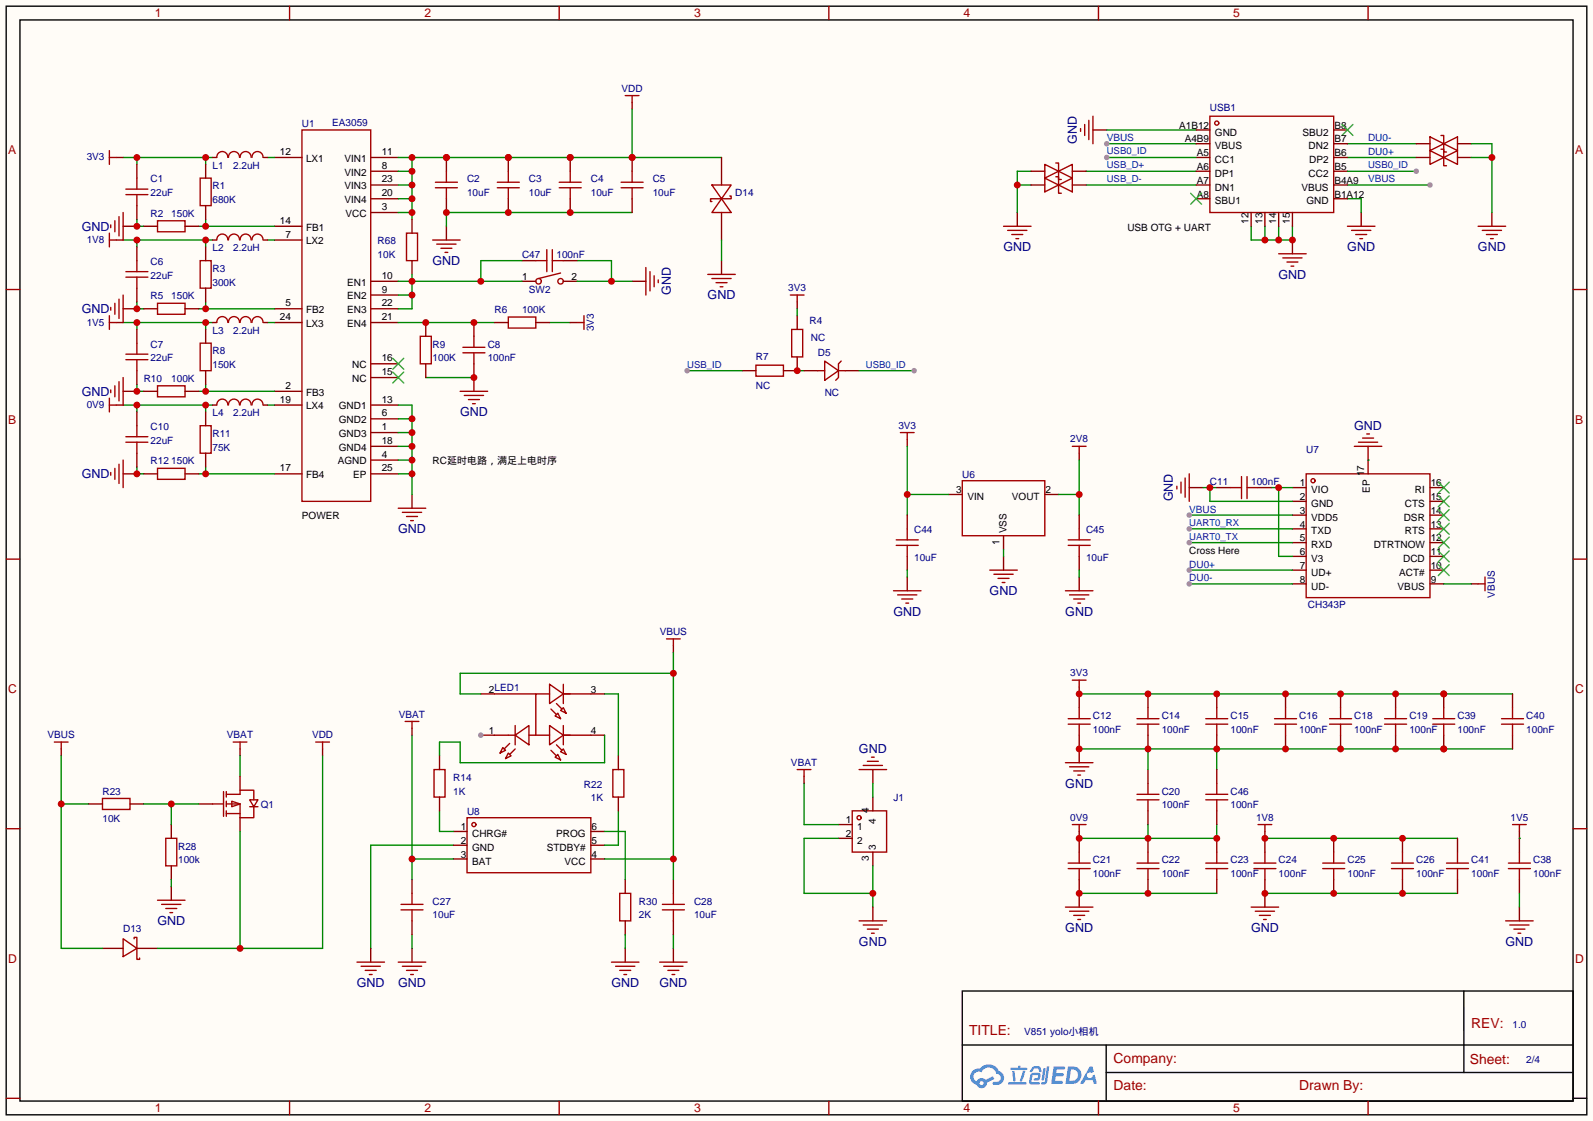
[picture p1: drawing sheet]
<svg xmlns="http://www.w3.org/2000/svg" width="294mm" height="207mm" viewBox="0 0 294 207" stroke-linecap="round" stroke-linejoin="round" font-family="sans-serif">
<path d="M0 0h294.1v207h-294.1z" fill="#fffcf7"/>
<g fill="none" stroke="#870000" stroke-width=".25">
<path d="M116.7 18.9v1.3M50.7 29.1h5.1M68.5 39.2h5M68.5 36.7h5M68.5 34.2h5M68.5 31.6h5M68.5 29.1h5M50.7 59.6h5.1M50.7 57h5.1M50.7 44.3h5.1M50.7 41.8h5.1M68.5 59.6h5"/>
<path d="M68.5 57h5M68.5 54.5h5M68.5 51.9h5M82.4 41.8v2.5M50.7 74.8h5.1M50.7 72.3h5.1M68.5 79.9h5M68.5 77.3h5M68.5 74.8h5M68.5 69.7h5M68.5 67.2h5M50.7 87.5h5.1"/>
<path d="M68.5 87.5h5M68.5 85h5M68.5 82.4h5M76.1 91.3v2.6"/>
</g>
<path d="M72.5 68.7l2 2M72.5 66.2l2 2M74.5 68.7l-2 2M74.5 66.2l-2 2" fill="none" stroke="#3c3" stroke-width=".25"/>
<path d="M115.4 17.7h2.6M116.7 17.7v1.2M55.8 24h12.7v68.6h-12.7zM79.9 44.3h5.1M80.6 45.1h3.6M81.4 45.8h2M82.2 46.6h.5M73.5 93.9h5.1M74.3 94.6h3.6M75.1 95.4h2M75.8 96.1h.5" fill="none" stroke="#a10000" stroke-width=".25"/>
<path d="M73.5 74.8h2.6v16.5M73.5 77.3h2.6M73.5 79.9h2.6M73.5 82.4h2.6M73.5 85h2.6M73.5 87.5h2.6" fill="none" stroke="#008700" stroke-width=".25"/>
<g fill="#c00">
<circle cx="76.1" cy="77.3" r=".63"/>
<circle cx="76.1" cy="79.9" r=".63"/>
<circle cx="76.1" cy="82.4" r=".63"/>
<circle cx="76.1" cy="85" r=".63"/>
<circle cx="76.1" cy="87.5" r=".63"/>
</g>
<path d="M116.7 39.2h-34.3v2.6M248.8 36.7h2.5v2.5M248.8 34.2h15.2" fill="none" stroke="#008700" stroke-width=".25"/>
<path d="M201.8 24h2.5M251.3 39.2v2.6M238.6 44.3v2.6" fill="none" stroke="#870000" stroke-width=".25"/>
<path d="M199.5 23.7v.6M200.3 23v2M201 22.2v3.6M201.8 21.5v5M236.1 46.9h5.1M236.9 47.6h3.5M237.6 48.4h2M238.4 49.1h.5M248.8 41.8h5.1M249.6 42.5h3.5M250.3 43.3h2M251.1 44.1h.5" fill="none" stroke="#a10000" stroke-width=".25"/>
<circle cx="264" cy="34.2" r=".51" fill="#999"/>
<path d="M200.5 34.2h20.4M200.5 31.6h20.4M204.3 26.5h16.6M204.3 24h16.6M248.8 26.5h12.7M248.8 29.1h12.7" fill="none" stroke="#008700" stroke-width=".25"/>
<circle cx="204.3" cy="26.5" r=".51" fill="#999"/>
<path d="M231 41.8v2.5h7.6v-2.5M233.6 41.8v2.5M236.1 41.8v2.5" fill="none" stroke="#008700" stroke-width=".25"/>
<g fill="#c00">
<circle cx="238.6" cy="44.3" r=".63"/>
<circle cx="236.1" cy="44.3" r=".63"/>
<circle cx="233.6" cy="44.3" r=".63"/>
</g>
<path d="M187.8 39.2v2.6" fill="none" stroke="#870000" stroke-width=".25"/>
<path d="M185.3 41.8h5.1M186.1 42.5h3.5M186.8 43.3h2M187.6 44.1h.5" fill="none" stroke="#a10000" stroke-width=".25"/>
<path d="M187.8 34.2h2.6M190.4 31.6h-2.6v7.6" fill="none" stroke="#008700" stroke-width=".25"/>
<circle cx="187.8" cy="34.2" r=".63" fill="#c00"/>
<g fill="none" stroke="#a10000" stroke-width=".25">
<path d="M223.4 21.5h22.9v17.7h-22.9z"/>
<circle cx="224.7" cy="22.7" r=".38"/>
</g>
<g fill="none" stroke="#870000" stroke-width=".25">
<path d="M220.9 24h2.5M220.9 26.5h2.5M220.9 29.1h2.5M220.9 31.6h2.5M220.9 34.2h2.5M220.9 36.7h2.5M231 39.2v2.6M233.6 39.2v2.6M236.1 39.2v2.6M238.6 39.2v2.6M246.3 24h2.5M246.3 26.5h2.5"/>
<path d="M246.3 29.1h2.5M246.3 31.6h2.5M246.3 34.2h2.5M246.3 36.7h2.5"/>
</g>
<path d="M219.8 35.7l2.1 2M221.9 35.7l-2.1 2M247.8 23l2 2M249.8 23l-2 2" fill="none" stroke="#3c3" stroke-width=".25"/>
<path d="M204.3 29.1h16.6" fill="none" stroke="#008700" stroke-width=".25"/>
<circle cx="204.3" cy="29.1" r=".51" fill="#999"/>
<path d="M248.8 31.6h12.7" fill="none" stroke="#008700" stroke-width=".25"/>
<circle cx="261.5" cy="31.6" r=".51" fill="#999"/>
<path d="M139.6 67.4h5.1v2.1h-5.1zM146.2 60.8h2v5.1h-2z" fill="none" stroke="#a10000" stroke-width=".25"/>
<path d="M147.2 58.3v2.5M137 68.5h2.6M147.2 65.9v2.6h-2.5" fill="none" stroke="#870000" stroke-width=".25"/>
<path d="M147.2 68.5h1.3" fill="none" stroke="#008700" stroke-width=".25"/>
<circle cx="147.2" cy="68.5" r=".63" fill="#c00"/>
<path d="M147.2 55.8v1.2" fill="none" stroke="#870000" stroke-width=".25"/>
<path d="M145.9 54.5h2.6M147.2 54.5v1.3" fill="none" stroke="#a10000" stroke-width=".25"/>
<path d="M147.2 57v1.3M126.9 68.5h10.1" fill="none" stroke="#008700" stroke-width=".25"/>
<circle cx="126.9" cy="68.5" r=".51" fill="#999"/>
<path d="M148.5 68.5h2.5M156.1 68.5h2.5" fill="none" stroke="#870000" stroke-width=".25"/>
<path d="M151 68.5h1.3M152.3 66.7l2.5 1.8-2.5 1.7zM154.8 68.5h1.3M155.3 66.7l-.5 .5v2.5l-.5 .5" fill="none" stroke="#a10000" stroke-width=".25"/>
<path d="M158.6 68.5h10.2" fill="none" stroke="#008700" stroke-width=".25"/>
<circle cx="168.8" cy="68.5" r=".51" fill="#999"/>
<path d="M190.4 34.2h2.5M190.4 31.6h2.5M198 34.2h2.5M198 31.6h2.5M261.5 26.5h2.5M261.5 29.1h2.5M269.1 26.5h2.6M269.1 29.1h2.6M275.5 39.2v2.6" fill="none" stroke="#870000" stroke-width=".25"/>
<g fill="none" stroke="#a10000" stroke-width=".25">
<path d="M192.9 32.9l2.6 1.3-2.6 1.2zM192.9 30.4l2.6 1.2-2.6 1.3zM194.9 32.6h.6v3.1h.5M194.9 30.1h.6v3h.5M195.5 34.2l2.5-1.3v2.5zM195.5 31.6l2.5-1.2v2.5zM264 25.3l2.6 1.2-2.6 1.3zM264 27.8l2.6 1.3-2.6 1.3zM266.1 25h.5v3.1h.5M266.1 27.6h.5v3h.5M266.6 26.5l2.5-1.2v2.5zM266.6 29.1l2.5-1.3v2.6z"/>
<path d="M272.9 41.8h5.1M273.7 42.5h3.5M274.4 43.3h2.1M275.2 44.1h.5"/>
</g>
<path d="M271.7 26.5h3.8v12.7M271.7 29.1h3.8" fill="none" stroke="#008700" stroke-width=".25"/>
<circle cx="275.5" cy="29.1" r=".63" fill="#c00"/>
<g fill="none" stroke="#a10000" stroke-width=".25">
<path d="M217.3 89.8v.5M218.1 89v2.1M218.8 88.3v3.5M219.6 87.5v5.1M241.2 87.5h22.8v22.9h-22.8zM250.1 82.4h5M250.8 81.7h3.6M251.6 80.9h2M252.3 80.1h.6"/>
<circle cx="242.4" cy="88.8" r=".38"/>
</g>
<g fill="none" stroke="#870000" stroke-width=".25">
<path d="M219.6 90h2.5M238.6 90h2.6M238.6 92.6h2.6M238.6 95.1h2.6M238.6 97.7h2.6M252.6 82.4v5.1M264 90h2.6M264 92.6h2.6M264 95.1h2.6M264 97.7h2.6M238.6 100.2h2.6M238.6 102.7h2.6"/>
<path d="M238.6 105.3h2.6M238.6 107.8h2.6M264 100.2h2.6M264 102.7h2.6M264 105.3h2.6M264 107.8h2.6"/>
</g>
<g fill="none" stroke="#3c3" stroke-width=".25">
<path d="M265.6 99.2l2 2M265.6 96.6l2 2.1M265.6 94.1l2 2M265.6 91.6l2 2M265.6 89l2 2.1M267.6 99.2l-2 2M267.6 96.6l-2 2.1M267.6 94.1l-2 2M267.6 91.6l-2 2M267.6 89l-2 2.1M265.6 104.3l2 2M265.6 101.7l2 2.1"/>
<path d="M267.6 104.3l-2 2M267.6 101.7l-2 2.1"/>
</g>
<path d="M252.6 85h.1M219.6 100.2h19" fill="none" stroke="#008700" stroke-width=".25"/>
<circle cx="219.6" cy="100.2" r=".51" fill="#999"/>
<path d="M219.6 95.1h19" fill="none" stroke="#008700" stroke-width=".25"/>
<circle cx="219.6" cy="95.1" r=".51" fill="#999"/>
<path d="M222.1 90h2.6M223.4 90v2.6h15.2" fill="none" stroke="#008700" stroke-width=".25"/>
<circle cx="223.4" cy="90" r=".63" fill="#c00"/>
<path d="M219.6 105.3h19" fill="none" stroke="#008700" stroke-width=".25"/>
<circle cx="219.6" cy="105.3" r=".51" fill="#999"/>
<path d="M219.6 107.8h19" fill="none" stroke="#008700" stroke-width=".25"/>
<circle cx="219.6" cy="107.8" r=".51" fill="#999"/>
<path d="M224.7 90h2.5M232.3 90h2.5M271.7 107.8h1.2" fill="none" stroke="#870000" stroke-width=".25"/>
<path d="M227.2 90h2M229.2 88v4.1M230.3 90h2M230.3 88v4.1M272.9 107.8h1.3M274.2 106.6v2.5" fill="none" stroke="#a10000" stroke-width=".25"/>
<path d="M234.8 90h3.8M236.1 90v12.7h2.5M266.6 107.8h5.1" fill="none" stroke="#008700" stroke-width=".25"/>
<circle cx="236.1" cy="90" r=".63" fill="#c00"/>
<g fill="none" stroke="#870000" stroke-width=".25">
<path d="M199.3 126.9v3.8M199.3 135.8v5M212 128.1v2.6M212 135.8v2.5M224.7 128.1v2.6M224.7 135.8v2.5M237.4 128.1v2.6M237.4 135.8v2.5M247.5 128.1v2.6M247.5 135.8v2.5M257.7 128.1v2.6M257.7 135.8v2.5"/>
<path d="M199.3 153.5v3.9M212 154.8v2.6M224.7 154.8v2.6M199.3 162.4v5.1M212 162.4v2.6M224.7 162.4v2.6"/>
</g>
<g fill="none" stroke="#a10000" stroke-width=".25">
<path d="M197.2 133.7h4.1M197.2 132.7h4.1M198 125.6h2.5M199.3 125.6v1.3M199.3 130.7v2M199.3 133.7v2.1M209.9 133.7h4.1M209.9 132.7h4.1M212 130.7v2M212 133.7v2.1M222.6 133.7h4.1M222.6 132.7h4.1"/>
<path d="M224.7 130.7v2M224.7 133.7v2.1M235.3 133.7h4.1M235.3 132.7h4.1M237.4 130.7v2M237.4 133.7v2.1M245.5 133.7h4.1M245.5 132.7h4.1M247.5 130.7v2M247.5 133.7v2.1M255.7 133.7h4M255.7 132.7h4"/>
<path d="M257.7 130.7v2M257.7 133.7v2.1M196.7 140.8h5.1M197.2 159.4h4.1M197.5 141.6h3.5M198 152.3h2.5M198.2 142.4h2.1M199 143.1h.5M199.3 152.3v1.2M199.3 157.4v2M209.9 159.4h4.1M212 157.4v2"/>
<path d="M222.6 159.4h4.1M224.7 157.4v2M196.7 167.5h5.1M197.2 160.4h4.1M197.5 168.3h3.5M198.2 169h2.1M199 169.8h.5M199.3 160.4v2M209.9 160.4h4.1M212 160.4v2M222.6 160.4h4.1M224.7 160.4v2"/>
</g>
<path d="M199.3 165h25.4" fill="none" stroke="#008700" stroke-width=".25"/>
<g fill="#c00">
<circle cx="212" cy="165" r=".63"/>
<circle cx="199.3" cy="165" r=".63"/>
</g>
<path d="M233.6 153.5v3.9M246.3 154.8v2.6M259 154.8v2.6M233.6 162.4v5.1M246.3 162.4v2.6M259 162.4v2.6" fill="none" stroke="#870000" stroke-width=".25"/>
<g fill="none" stroke="#a10000" stroke-width=".25">
<path d="M231.5 159.4h4.1M232.3 152.3h2.5M233.6 152.3v1.2M233.6 157.4v2M244.2 159.4h4.1M246.3 157.4v2M256.9 159.4h4.1M259 157.4v2M231 167.5h5.1M231.5 160.4h4.1M231.8 168.3h3.5M232.5 169h2.1"/>
<path d="M233.3 169.8h.5M233.6 160.4v2M244.2 160.4h4.1M246.3 160.4v2M256.9 160.4h4.1M259 160.4v2"/>
</g>
<path d="M233.6 154.8h35.5" fill="none" stroke="#008700" stroke-width=".25"/>
<g fill="#c00">
<circle cx="233.6" cy="154.8" r=".63"/>
<circle cx="246.3" cy="154.8" r=".63"/>
<circle cx="259" cy="154.8" r=".63"/>
</g>
<path d="M233.6 165h35.5" fill="none" stroke="#008700" stroke-width=".25"/>
<g fill="#c00">
<circle cx="233.6" cy="165" r=".63"/>
<circle cx="246.3" cy="165" r=".63"/>
<circle cx="259" cy="165" r=".63"/>
</g>
<path d="M212 142.1v2.6M212 149.7v2.6" fill="none" stroke="#870000" stroke-width=".25"/>
<path d="M209.9 147.7h4.1M209.9 146.7h4.1M212 144.7v2M212 147.7v2" fill="none" stroke="#a10000" stroke-width=".25"/>
<path d="M212 152.3v2.5M224.7 152.3v2.5h-25.4" fill="none" stroke="#008700" stroke-width=".25"/>
<g fill="#c00">
<circle cx="212" cy="154.8" r=".63"/>
<circle cx="199.3" cy="154.8" r=".63"/>
<circle cx="224.7" cy="154.8" r=".63"/>
</g>
<path d="M199.3 128.1h80" fill="none" stroke="#008700" stroke-width=".25"/>
<g fill="#c00">
<circle cx="212" cy="128.1" r=".63"/>
<circle cx="199.3" cy="128.1" r=".63"/>
<circle cx="224.7" cy="128.1" r=".63"/>
<circle cx="237.4" cy="128.1" r=".63"/>
<circle cx="247.5" cy="128.1" r=".63"/>
<circle cx="257.7" cy="128.1" r=".63"/>
<circle cx="266.6" cy="128.1" r=".63"/>
</g>
<path d="M199.3 138.3h80M212 138.3v3.8M224.7 138.3v3.8" fill="none" stroke="#008700" stroke-width=".25"/>
<g fill="#c00">
<circle cx="212" cy="138.3" r=".63"/>
<circle cx="199.3" cy="138.3" r=".63"/>
<circle cx="224.7" cy="138.3" r=".63"/>
<circle cx="237.4" cy="138.3" r=".63"/>
<circle cx="247.5" cy="138.3" r=".63"/>
<circle cx="257.7" cy="138.3" r=".63"/>
<circle cx="266.6" cy="138.3" r=".63"/>
</g>
<path d="M1.1 1.1h291.9v204.8h-291.9zM3.7 3.7h286.7v199.6h-286.7zM177.7 183h112.7v20.3h-112.7zM177.7 193h112.7M204.2 198.1h86.2M204.2 193v10.1M270.3 183v15.1M290.4 202.8h2.6" fill="none" stroke="#000" stroke-width=".25"/>
<g fill="none" stroke="#a10000" stroke-width=".25">
<path d="M53.5 1.1v2.6M103.3 1.1v2.6M153 1.1v2.6M202.8 1.1v2.6M252.6 1.1v2.6M1.1 53.5h2.6M290.4 53.5h2.6M1.1 103.3h2.6M290.4 103.3h2.6M1.1 153h2.6M290.4 153h2.6M1.1 202.8h2.6"/>
<path d="M53.5 203.3v2.6M103.3 203.3v2.6M153 203.3v2.6M202.8 203.3v2.6M252.6 203.3v2.6"/>
</g>
<g fill="#5487ff">
<path d="M194.5 196.9h1.7a.34 .34 0 0 1 .3 .1 .34 .34 0 0 1 .1 .4l-.2 .1h-1.3l-.1 .7h1.2l.2 .3a.36 .36 0 0 1-.4 .2h-1.1l-.1 .9h1.2a.28 .28 0 0 1 .3 .3 .28 .28 0 0 1-.3 .3h-1.9z"/>
<path d="M201.2 197h.5l.3 .9-.5 .3a.54 .54 0 0 0-.8 .2 .54 .54 0 0 0 .4 .7 .54 .54 0 0 0 .6-.5l.4-.2 .4 1.7h-.6l-.1-.6h-1.3l-.4 .6h-.7z"/>
<path d="M192.6 197.2h.5l-.3 2.2-.3 .2-.2-.3z"/>
<path d="M193.3 196.9h.4l-.3 2.9a.64 .64 0 0 1-.5 .5 .64 .64 0 0 1-.7-.3l.7-.3z"/>
<path d="M190.6 197.1l.5-.2 .9 .1 .3 .9-.4 .1-.3-.7-.7 .1a.68 .68 0 0 1-.7 .6l-.1-.2z"/>
<path d="M190.4 198.2a1.97 1.97 0 0 1 1.5-.1 .84 .84 0 0 1-.4 1.4h-.5l-.1-.2 .2-.2h.5l.1-.6h-1l-.3 1.3 1.4 .1 .2 .2-.2 .2h-1.3l-.4-.2-.1-.4 .2-1.1z"/>
<path d="M186.2 199.9h3.2l.2 .2-.3 .2h-3z"/>
<path d="M188.9 197.7h.4l-.3 1.2a.73 .73 0 0 1-.5 .9l-.2-.2z"/>
<path d="M186.9 197.8h.4l.2 1.7-.2 .2-.2-.1z"/>
<path d="M186.6 197.2h1.3l.1-.4h.4v.4h1.1l.2 .2-.2 .2h-2.9z"/>
<path d="M197.2 196.9l-.5 3.3h1.1a1.64 1.64 0 0 0 1.9-1.7 1.64 1.64 0 0 0-2-1.6zM197.7 197.5a1.08 1.08 0 0 1 1.3 1.1 1.08 1.08 0 0 1-1.3 1h-.3z"/>
<path d="M179.6 197.8a1.5 1.5 0 0 0 .7 2.5 .99 .99 0 0 0 1.1 .6 .99 .99 0 0 0 .8-1l1.4-.7-.3-.5-1.3 .7a1.01 1.01 0 0 0-1.7 .3 .95 .95 0 0 1-.4-1.3 .95 .95 0 0 1 1.3-.4 1.46 1.46 0 0 1 1.5-.9 1.46 1.46 0 0 1 1.3 1.2 .78 .78 0 0 1 .8 1 .78 .78 0 0 1-1.2 .5 .3 .3 0 0 0-.3 .2 .3 .3 0 0 0 .2 .4 1.36 1.36 0 0 0 1.8-.9 1.36 1.36 0 0 0-.9-1.7 2.05 2.05 0 0 0-3.5-.5l-.8 .1zM180.9 200a.37 .37 0 0 1 .7 0 .37 .37 0 0 1-.7 0z"/>
</g>
<path d="M78.6 59.6v2.5M87.5 69.7v2.6" fill="none" stroke="#870000" stroke-width=".25"/>
<path d="M77.6 62.1h2v5.1h-2zM85 72.3h5M85.7 73h3.6M86.5 73.8h2M87.2 74.5h.6" fill="none" stroke="#a10000" stroke-width=".25"/>
<path d="M73.5 59.6h17.8M101.5 59.6h3.8M78.6 69.7h8.9" fill="none" stroke="#008700" stroke-width=".25"/>
<circle cx="78.6" cy="59.6" r=".63" fill="#c00"/>
<path d="M78.6 67.2v2.5M87.5 67.2v2.5" fill="none" stroke="#870000" stroke-width=".25"/>
<circle cx="87.5" cy="69.7" r=".63" fill="#c00"/>
<path d="M87.5 59.6v2.5" fill="none" stroke="#870000" stroke-width=".25"/>
<circle cx="87.5" cy="59.6" r=".63" fill="#c00"/>
<path d="M93.9 58.5h5v2.1h-5zM106.6 59.6h1.2M107.8 58.3v2.5M85.5 65.2h4M85.5 64.1h4M87.5 62.1v2M87.5 65.2v2" fill="none" stroke="#a10000" stroke-width=".25"/>
<path d="M91.3 59.6h2.6M98.9 59.6h2.6M105.3 59.6h1.3" fill="none" stroke="#870000" stroke-width=".25"/>
<path d="M22.7 59.6h16.5M25.3 59.6v1.2M38 59.6v1.2" fill="none" stroke="#008700" stroke-width=".25"/>
<g fill="#c00">
<circle cx="25.3" cy="59.6" r=".63"/>
<circle cx="38" cy="59.6" r=".63"/>
</g>
<path d="M22.7 74.8h16.5M25.3 74.8v1.3M38 74.8v1.3" fill="none" stroke="#008700" stroke-width=".25"/>
<g fill="#c00">
<circle cx="25.3" cy="74.8" r=".63"/>
<circle cx="38" cy="74.8" r=".63"/>
</g>
<path d="M49.4 74.8h1.3M36.7 87.5h14M38 86.2v1.3" fill="none" stroke="#008700" stroke-width=".25"/>
<circle cx="38" cy="87.5" r=".63" fill="#c00"/>
<path d="M25.3 71v1.3h1.2M36.7 72.3h14M38 71v1.3M25.3 86.2v1.3h1.2" fill="none" stroke="#008700" stroke-width=".25"/>
<circle cx="38" cy="72.3" r=".63" fill="#c00"/>
<path d="M49.4 59.6h1.3" fill="none" stroke="#008700" stroke-width=".25"/>
<path d="M21.5 74.8h1.2M22.7 87.5h2.6" fill="none" stroke="#870000" stroke-width=".25"/>
<path d="M20.2 73.5v2.6M20.2 74.8h1.3" fill="none" stroke="#a10000" stroke-width=".25"/>
<circle cx="25.3" cy="87.5" r=".63" fill="#c00"/>
<g fill="none" stroke="#a10000" stroke-width=".25">
<path d="M20.2 58.3v2.5M20.2 59.6h1.3M25.3 78.6v2M37 78.6h2v5.1h-2zM40 74.8a1.01 1.01 0 0 1 1-1.1 1.01 1.01 0 0 1 1.1 1.1M42.2 74.8a1.01 1.01 0 0 1 1-1.1 1.01 1.01 0 0 1 1 1.1M44.3 74.8a1.01 1.01 0 0 1 1.1-1.1 1.01 1.01 0 0 1 1 1.1M46.5 74.8a1.01 1.01 0 0 1 1-1.1 1.01 1.01 0 0 1 1.1 1.1M20.4 87.2v.6M21.2 86.5v2M22 85.7v3.6M22.7 85v5"/>
<path d="M23.2 81.7h4.1M23.2 80.6h4.1M25.3 81.7v2M29.1 86.5h5.1v2h-5.1z"/>
</g>
<path d="M21.5 59.6h1.2M22.7 72.3h2.6M25.3 76.1v2.5M38 76.1v2.5M39.2 74.8h.8M48.6 74.8h.8M25.3 83.7v2.5M26.5 87.5h2.6M34.2 87.5h2.5M38 83.7v2.5" fill="none" stroke="#870000" stroke-width=".25"/>
<circle cx="25.3" cy="72.3" r=".63" fill="#c00"/>
<g fill="none" stroke="#a10000" stroke-width=".25">
<path d="M40 59.5a1.01 1.01 0 0 1 1-1 1.01 1.01 0 0 1 1.1 1M42.2 59.5a1.01 1.01 0 0 1 1-1 1.01 1.01 0 0 1 1 1M44.3 59.5a1.01 1.01 0 0 1 1.1-1 1.01 1.01 0 0 1 1 1M46.5 59.5a1.01 1.01 0 0 1 1-1 1.01 1.01 0 0 1 1.1 1M20.4 72v.5M21.2 71.2v2.1M22 70.5v3.5M22.7 69.7v5.1M23.2 66.4h4.1M23.2 65.4h4.1M25.3 63.4v2M25.3 66.4v2.1"/>
<path d="M29.1 71.2h5.1v2.1h-5.1zM37 63.4h2v5.1h-2z"/>
</g>
<path d="M39.2 59.6h.8M48.6 59.6h.8M25.3 60.8v2.6M25.3 68.5v2.5M26.5 72.3h2.6M34.2 72.3h2.5M38 60.8v2.6M38 68.5v2.5" fill="none" stroke="#870000" stroke-width=".25"/>
<path d="M25.3 55.8v1.2h1.2M36.7 57h14M38 55.8v1.2" fill="none" stroke="#008700" stroke-width=".25"/>
<circle cx="38" cy="57" r=".63" fill="#c00"/>
<path d="M22.7 44.3h16.5M25.3 44.3v1.3M38 44.3v1.3" fill="none" stroke="#008700" stroke-width=".25"/>
<g fill="#c00">
<circle cx="25.3" cy="44.3" r=".63"/>
<circle cx="38" cy="44.3" r=".63"/>
</g>
<path d="M49.4 44.3h1.3" fill="none" stroke="#008700" stroke-width=".25"/>
<path d="M21.5 44.3h1.2M22.7 57h2.6" fill="none" stroke="#870000" stroke-width=".25"/>
<path d="M20.2 43.1v2.5M20.2 44.3h1.3" fill="none" stroke="#a10000" stroke-width=".25"/>
<circle cx="25.3" cy="57" r=".63" fill="#c00"/>
<g fill="none" stroke="#a10000" stroke-width=".25">
<path d="M20.4 56.8v.5M21.2 56v2M22 55.2v3.6M22.7 54.5v5.1M23.2 51.2h4.1M23.2 50.2h4.1M25.3 48.1v2.1M25.3 51.2v2M29.1 56h5.1v2h-5.1zM37 48.1h2v5.1h-2zM40 44.3a1.01 1.01 0 0 1 1-1.1 1.01 1.01 0 0 1 1.1 1.1M42.2 44.3a1.01 1.01 0 0 1 1-1.1 1.01 1.01 0 0 1 1 1.1"/>
<path d="M44.3 44.3a1.01 1.01 0 0 1 1.1-1.1 1.01 1.01 0 0 1 1 1.1M46.5 44.3a1.01 1.01 0 0 1 1-1.1 1.01 1.01 0 0 1 1.1 1.1"/>
</g>
<path d="M25.3 45.6v2.5M25.3 53.2v2.6M26.5 57h2.6M34.2 57h2.5M38 45.6v2.5M38 53.2v2.6M39.2 44.3h.8M48.6 44.3h.8" fill="none" stroke="#870000" stroke-width=".25"/>
<path d="M49.4 29.1h1.3M36.7 41.8h14M38 40.5v1.3" fill="none" stroke="#008700" stroke-width=".25"/>
<circle cx="38" cy="41.8" r=".63" fill="#c00"/>
<path d="M22.7 29.1h16.5M25.3 29.1v1.3M38 29.1v1.3M25.3 40.5v1.3h1.2" fill="none" stroke="#008700" stroke-width=".25"/>
<g fill="#c00">
<circle cx="25.3" cy="29.1" r=".63"/>
<circle cx="38" cy="29.1" r=".63"/>
</g>
<path d="M25.3 30.4v2.5M25.3 38v2.5M38 30.4v2.5M38 38v2.5M39.2 29.1h.8M48.6 29.1h.8M22.7 41.8h2.6M26.5 41.8h2.6M34.2 41.8h2.5" fill="none" stroke="#870000" stroke-width=".25"/>
<path d="M23.2 35.9h4.1M23.2 34.9h4.1M25.3 32.9v2M25.3 35.9v2.1M37 32.9h2v5.1h-2zM40 29.1a1.01 1.01 0 0 1 1-1.1 1.01 1.01 0 0 1 1.1 1.1M42.2 29.1a1.01 1.01 0 0 1 1-1.1 1.01 1.01 0 0 1 1 1.1M44.3 29.1a1.01 1.01 0 0 1 1.1-1.1 1.01 1.01 0 0 1 1 1.1M46.5 29.1a1.01 1.01 0 0 1 1-1.1 1.01 1.01 0 0 1 1.1 1.1M29.1 40.8h5.1v2h-5.1z" fill="none" stroke="#a10000" stroke-width=".25"/>
<circle cx="25.3" cy="41.8" r=".63" fill="#c00"/>
<g fill="none" stroke="#a10000" stroke-width=".25">
<path d="M20.2 27.8v2.6M20.2 29.1h1.3M22.7 39.2v5.1M20.4 41.5v.5M21.2 40.8v2M22 40v3.6M123.1 118h2.5M124.3 118v1.3M91.3 135.8h3.8M91.3 128.1h7.6M92.8 138l.5 .6-1 .5zM93.9 139.1l.5 .5-1.1 .5z"/>
<path d="M94.1 137.3l-1 1M95.1 135.8l2.6-1.8v3.5zM95.1 138.3l-1 1M95.1 134v3.5M97.7 135.8h3.8M101.5 134l2.5 1.8-2.5 1.7zM101.5 126.4l2.5 1.7-2.5 1.8zM101.5 128.1h-2.6v7.7M101.7 138.6l1 1M101.7 130.9l1 1.1M102.5 132.2l.5-.5 .5 1zM102.7 137.5l1.1 1.1"/>
<path d="M102.7 129.9l1.1 1M103 139.3l.5 1-1-.5zM103.5 138.8l.5-.5 .5 1zM103.5 131.2l.5-.5 .5 1zM104 135.8h5.1M104 126.4v3.5M104 134v3.5M104 128.1h5.1M86.2 151h22.9v10.2h-22.9zM65.9 177.7h5.1M66.7 178.4h3.5M67.4 179.2h2.1"/>
<path d="M68.2 180h.5"/>
<circle cx="87.5" cy="152.3" r=".38"/>
</g>
<path d="M21.5 29.1h1.2M124.3 119.3v1.2M88.8 135.8h2.5M83.7 153.5h2.5M83.7 156.1h2.5M83.7 158.6h2.5M109.1 153.5h2.5M109.1 156.1h2.5M109.1 158.6h2.5M68.5 175.1v2.6" fill="none" stroke="#870000" stroke-width=".25"/>
<path d="M83.7 156.1h-15.2v19" fill="none" stroke="#008700" stroke-width=".25"/>
<circle cx="88.8" cy="135.8" r=".51" fill="#999"/>
<path d="M88.8 128.1h2.5M109.1 135.8h2.5M109.1 128.1h2.5" fill="none" stroke="#870000" stroke-width=".25"/>
<path d="M76.1 135.8v26.6M76.1 158.6h7.6" fill="none" stroke="#008700" stroke-width=".25"/>
<circle cx="76.1" cy="158.6" r=".63" fill="#c00"/>
<g fill="none" stroke="#870000" stroke-width=".25">
<path d="M44.3 138.3v1.3M59.6 138.3v1.3M76.1 134.5v1.3M81.2 139.6v2.5M114.2 139.6v2.5M36.7 148.5h2.5M44.3 143.4v2.5M44.3 151v2.5M81.2 147.2v2.5M114.2 147.2v2.5M18.9 175.1h3.8M25.3 175.1h3.8"/>
<path d="M76.1 162.4v2.6M76.1 170.1v2.5M76.1 175.1v2.6M115.4 162.4v2.6M115.4 170.1v2.5M115.4 175.1v2.6M124.3 162.4v2.6M124.3 170.1v2.5M124.3 175.1v2.6"/>
</g>
<g fill="none" stroke="#a10000" stroke-width=".25">
<path d="M43.1 137h2.5M44.3 137v1.3M58.3 137h2.5M59.6 137v1.3M74.8 133.2h2.5M76.1 133.2v1.3M39.2 148.5h2.1M41.3 146.2v4.5M41.8 148.5h2.5v2.5h2.6v-2M41.8 146.7h2.5v-.8h2.6v1.8M41.8 150.2h2.5M41.8 146.2v1"/>
<path d="M41.8 148v1M41.8 149.7v1M42.8 148l1.5 .5-1.5 .5zM46.1 147.7h1.5l-.7 1.3zM46.1 149h1.5M80.1 142.1h2.1v5.1h-2.1zM113.2 142.1h2v5.1h-2zM22.7 173.4l2.6 1.7-2.6 1.6zM24.8 173.4v-.3h.5v4.1h.5v-.3M73.5 177.7h5.1M74 168h4.1M74 167h4.1"/>
<path d="M74.3 178.4h3.6M75.1 179.2h2M75.8 180h.5M76.1 165v2M76.1 168v2.1M112.9 177.7h5.1M113.7 178.4h3.5M114.4 165h2.1v5.1h-2.1zM114.4 179.2h2.1M115.2 180h.5M121.8 177.7h5.1M122.3 168h4.1"/>
<path d="M122.3 167h4.1M122.6 178.4h3.5M123.3 179.2h2M124.1 180h.5M124.3 165v2M124.3 168v2.1"/>
</g>
<path d="M44.3 139.6v3.8M59.6 139.6v35.5h-30.5M111.6 135.8v5h-26.6v-3.8h-3.8v2.6M111.6 128.1h2.6v11.5M44.3 153.5v21.6M81.2 149.7v3.8h2.5M111.6 153.5h3.8v8.9M114.2 149.7v6.4h-2.6M76.1 172.6v2.5M115.4 172.6v2.5M124.3 172.6v2.5" fill="none" stroke="#008700" stroke-width=".25"/>
<circle cx="44.3" cy="175.1" r=".63" fill="#c00"/>
<path d="M11.3 138.3v1.3" fill="none" stroke="#870000" stroke-width=".25"/>
<path d="M10 137h2.6M11.3 137v1.3" fill="none" stroke="#a10000" stroke-width=".25"/>
<path d="M11.3 139.6v35.5h7.6M11.3 148.5h5.1" fill="none" stroke="#008700" stroke-width=".25"/>
<circle cx="11.3" cy="148.5" r=".63" fill="#c00"/>
<path d="M18.9 147.4h5.1v2.1h-5.1zM30.6 154.8h2v5.1h-2zM29.1 166.2h5.1M29.8 167h3.6M30.6 167.8h2M31.4 168.5h.5" fill="none" stroke="#a10000" stroke-width=".25"/>
<path d="M16.4 148.5h2.5M24 148.5h2.5M31.6 152.3v2.5M31.6 159.9v2.5M31.6 163.7v2.5" fill="none" stroke="#870000" stroke-width=".25"/>
<path d="M26.5 148.5h10.2M31.6 148.5v3.8M31.6 162.4v1.3" fill="none" stroke="#008700" stroke-width=".25"/>
<circle cx="31.6" cy="148.5" r=".63" fill="#c00"/>
<g fill="none" stroke="#a10000" stroke-width=".25">
<path d="M157.4 149.7h6.3v7.7h-6.3z"/>
<circle cx="158.6" cy="151" r=".38"/>
</g>
<path d="M154.8 152.3h2.6M154.8 154.8h2.6M161.2 147.2v2.5M161.2 157.4v2.5" fill="none" stroke="#870000" stroke-width=".25"/>
<path d="M148.5 144.7v7.6h6.3M154.8 154.8h-6.3v10.2h12.7M161.2 159.9v7.6" fill="none" stroke="#008700" stroke-width=".25"/>
<circle cx="161.2" cy="165" r=".63" fill="#c00"/>
<path d="M148.5 143.4v1.3M161.2 142.1v2.6M161.2 167.5v2.6" fill="none" stroke="#870000" stroke-width=".25"/>
<path d="M160.9 139.8h.5M147.2 142.1h2.5M148.5 142.1v1.3M158.6 142.1h5.1M159.4 141.4h3.5M160.1 140.6h2.1M158.6 170.1h5.1M159.4 170.8h3.5M160.1 171.6h2.1M160.9 172.3h.5" fill="none" stroke="#a10000" stroke-width=".25"/>
<path d="M73.5 39.2h2.6M73.5 36.7h2.6M73.5 34.2h2.6M73.5 31.6h2.6M73.5 29.1h59.7M76.1 29.1v11.4M116.7 20.2v8.9M161.2 144.7v2.5" fill="none" stroke="#008700" stroke-width=".25"/>
<g fill="#c00">
<circle cx="76.1" cy="39.2" r=".63"/>
<circle cx="76.1" cy="36.7" r=".63"/>
<circle cx="76.1" cy="34.2" r=".63"/>
<circle cx="76.1" cy="31.6" r=".63"/>
<circle cx="76.1" cy="29.1" r=".63"/>
<circle cx="82.4" cy="29.1" r=".63"/>
<circle cx="116.7" cy="29.1" r=".63"/>
<circle cx="93.9" cy="29.1" r=".63"/>
<circle cx="105.3" cy="29.1" r=".63"/>
</g>
<path d="M82.4 36.7v2.5" fill="none" stroke="#870000" stroke-width=".25"/>
<circle cx="82.4" cy="39.2" r=".63" fill="#c00"/>
<path d="M82.4 29.1v2.5" fill="none" stroke="#870000" stroke-width=".25"/>
<circle cx="82.4" cy="29.1" r=".63" fill="#c00"/>
<path d="M80.4 34.7h4.1M80.4 33.7h4.1M82.4 31.6v2.1M82.4 34.7v2" fill="none" stroke="#a10000" stroke-width=".25"/>
<path d="M93.9 36.7v2.5" fill="none" stroke="#870000" stroke-width=".25"/>
<circle cx="93.9" cy="39.2" r=".63" fill="#c00"/>
<path d="M93.9 29.1v2.5" fill="none" stroke="#870000" stroke-width=".25"/>
<circle cx="93.9" cy="29.1" r=".63" fill="#c00"/>
<path d="M91.8 34.7h4.1M91.8 33.7h4.1M93.9 31.6v2.1M93.9 34.7v2" fill="none" stroke="#a10000" stroke-width=".25"/>
<path d="M105.3 36.7v2.5" fill="none" stroke="#870000" stroke-width=".25"/>
<circle cx="105.3" cy="39.2" r=".63" fill="#c00"/>
<path d="M105.3 29.1v2.5" fill="none" stroke="#870000" stroke-width=".25"/>
<circle cx="105.3" cy="29.1" r=".63" fill="#c00"/>
<path d="M103.3 34.7h4M103.3 33.7h4M105.3 31.6v2.1M105.3 34.7v2" fill="none" stroke="#a10000" stroke-width=".25"/>
<path d="M116.7 29.1v2.5M116.7 36.7v2.5" fill="none" stroke="#870000" stroke-width=".25"/>
<circle cx="116.7" cy="29.1" r=".63" fill="#c00"/>
<path d="M114.7 34.7h4M114.7 33.7h4M116.7 31.6v2.1M116.7 34.7v2M166.2 79.9h2.6M167.5 79.9v1.3M177.7 88.8h15.2v10.1h-15.2z" fill="none" stroke="#a10000" stroke-width=".25"/>
<path d="M167.5 81.2v1.2M175.1 91.3h2.6M185.3 98.9v2.6M192.9 91.3h2.6" fill="none" stroke="#870000" stroke-width=".25"/>
<path d="M167.5 82.4v12.7M167.5 91.3h7.6" fill="none" stroke="#008700" stroke-width=".25"/>
<circle cx="167.5" cy="91.3" r=".63" fill="#c00"/>
<path d="M199.3 83.7v1.3" fill="none" stroke="#870000" stroke-width=".25"/>
<path d="M198 82.4h2.5M199.3 82.4v1.3" fill="none" stroke="#a10000" stroke-width=".25"/>
<path d="M195.5 91.3h3.8M199.3 85v10.1" fill="none" stroke="#008700" stroke-width=".25"/>
<circle cx="199.3" cy="91.3" r=".63" fill="#c00"/>
<path d="M185.3 102.7v2.6M266.6 135.8v2.5M280.5 153.5v3.9M280.5 162.4v2.6M280.5 167.5v2.6" fill="none" stroke="#870000" stroke-width=".25"/>
<g fill="none" stroke="#a10000" stroke-width=".25">
<path d="M182.8 105.3h5M183.5 106h3.6M184.3 106.8h2M185 107.6h.5M278.5 159.4h4.1M279.3 152.3h2.5M280.5 152.3v1.2M280.5 157.4v2M278 170.1h5.1M278.5 160.4h4.1M278.8 170.8h3.5M279.5 171.6h2.1"/>
<path d="M280.3 172.3h.5M280.5 160.4v2"/>
</g>
<path d="M185.3 101.5v1.2M280.5 154.8h.1M280.5 165v2.5" fill="none" stroke="#008700" stroke-width=".25"/>
<circle cx="266.6" cy="138.3" r=".63" fill="#c00"/>
<path d="M266.6 128.1v2.6" fill="none" stroke="#870000" stroke-width=".25"/>
<circle cx="266.6" cy="128.1" r=".63" fill="#c00"/>
<g fill="none" stroke="#a10000" stroke-width=".25">
<path d="M165.5 99.7h4M167.5 97.7v2M197.2 99.7h4.1M199.3 97.7v2M165 109.1h5.1M165.5 100.7h4M165.7 109.9h3.6M166.5 110.6h2M167.3 111.4h.5M167.5 100.7v2M196.7 109.1h5.1M197.2 100.7h4.1"/>
<path d="M197.5 109.9h3.5M198.2 110.6h2.1M199 111.4h.5M199.3 100.7v2M264.5 133.7h4.1M264.5 132.7h4.1M266.6 130.7v2M266.6 133.7v2.1M277.2 133.7h4.1M277.2 132.7h4.1M279.3 130.7v2M279.3 133.7v2.1"/>
<path d="M267.1 159.4h4M269.1 157.4v2M267.1 160.4h4M269.1 160.4v2"/>
</g>
<path d="M167.5 95.1v2.6M199.3 95.1v2.6M167.5 102.7v2.6M167.5 106.6v2.5M199.3 102.7v2.6M199.3 106.6v2.5M279.3 128.1v2.6M279.3 135.8v2.5M269.1 154.8v2.6M269.1 162.4v2.6" fill="none" stroke="#870000" stroke-width=".25"/>
<path d="M167.5 105.3v1.3M199.3 105.3v1.3M124.3 120.5v41.9M124.3 124.3h-39.3v3.8h3.8M111.6 158.6h12.7" fill="none" stroke="#008700" stroke-width=".25"/>
<g fill="#c00">
<circle cx="124.3" cy="158.6" r=".63"/>
<circle cx="124.3" cy="124.3" r=".63"/>
</g>
<path d="M224.7 142.1v2.6M224.7 149.7v2.6" fill="none" stroke="#870000" stroke-width=".25"/>
<path d="M222.6 147.7h4.1M222.6 146.7h4.1M224.7 144.7v2M224.7 147.7v2" fill="none" stroke="#a10000" stroke-width=".25"/>
<path d="M219.6 97.7h19" fill="none" stroke="#008700" stroke-width=".25"/>
<circle cx="219.6" cy="97.7" r=".51" fill="#999"/>
<g fill="none" stroke="#a10000" stroke-width=".25">
<path d="M103.5 50.4l-4.1 1M119.3 49.4v5.1M120 50.2v3.5M120.8 50.9v2.1M121.5 51.7v.5"/>
<circle cx="99.4" cy="51.9" r=".51"/>
<circle cx="103.5" cy="51.9" r=".51"/>
</g>
<path d="M96.4 51.9h2.5M104 51.9h2.6M116.7 51.9h2.6" fill="none" stroke="#870000" stroke-width=".25"/>
<path d="M106.6 51.9h10.1M106.6 48.1h6.3v3.8" fill="none" stroke="#008700" stroke-width=".25"/>
<circle cx="112.9" cy="51.9" r=".63" fill="#c00"/>
<path d="M75.1 43.1h2v5h-2zM98.9 48.1h2.1M101 46.1v4.1M102 46.1v4.1M102 48.1h2" fill="none" stroke="#a10000" stroke-width=".25"/>
<path d="M76.1 40.5v2.6M76.1 48.1v2.6M96.4 48.1h2.5M104 48.1h2.6" fill="none" stroke="#870000" stroke-width=".25"/>
<path d="M73.5 51.9h22.9M73.5 54.5h2.6M76.1 50.7v6.3h-2.6M96.4 48.1h-7.6v3.8" fill="none" stroke="#008700" stroke-width=".25"/>
<g fill="#c00">
<circle cx="88.8" cy="51.9" r=".63"/>
<circle cx="76.1" cy="51.9" r=".63"/>
<circle cx="76.1" cy="54.5" r=".63"/>
</g>
<path d="M133.2 29.1v5.1M133.2 39.2v5.1M133.2 48.1v2.6" fill="none" stroke="#870000" stroke-width=".25"/>
<path d="M131.4 34.2h3.6l-1.8 2.5zM133.2 36.7l1.8 2.5h-3.6zM134.7 36.2h.3v.5h-3.8v.5h.2M130.7 50.7h5.1M131.4 51.4h3.6M132.2 52.2h2M133 53h.5" fill="none" stroke="#a10000" stroke-width=".25"/>
<path d="M133.2 44.3v3.8" fill="none" stroke="#008700" stroke-width=".25"/>
<g font-size="2.6" fill="#a00000">
<text x="178.9" y="191.2">TITLE:</text>
<text x="271.7" y="189.9">REV:</text>
<text x="205.6" y="196.3">Company:</text>
<text x="271.4" y="196.5">Sheet:</text>
<text x="205.6" y="201.3">Date:</text>
<text x="239.9" y="201.3">Drawn By:</text>
</g>
<g font-size="2.3" fill="#000080">
<text x="198.8" y="26.6" transform="rotate(-90 198.8 26.6)">GND</text>
<text x="15.1" y="42.6">GND</text>
<text x="185.3" y="46.4">GND</text>
<text x="248.8" y="46.4">GND</text>
<text x="272.9" y="46.4">GND</text>
<text x="79.9" y="48.9">GND</text>
<text x="236.1" y="51.5">GND</text>
<text x="15.1" y="57.8">GND</text>
<text x="123.9" y="54.5" transform="rotate(-90 123.9 54.5)">GND</text>
<text x="130.7" y="55.3">GND</text>
<text x="15.1" y="73.1">GND</text>
<text x="84.9" y="76.9">GND</text>
<text x="250" y="79.4">GND</text>
<text x="15.1" y="88.3">GND</text>
<text x="216.6" y="92.6" transform="rotate(-90 216.6 92.6)">GND</text>
<text x="73.5" y="98.5">GND</text>
<text x="164.9" y="113.7">GND</text>
<text x="182.7" y="109.9">GND</text>
<text x="196.7" y="113.7">GND</text>
<text x="158.6" y="139.1">GND</text>
<text x="196.7" y="145.5">GND</text>
<text x="29.1" y="170.9">GND</text>
<text x="196.7" y="172.1">GND</text>
<text x="231" y="172.1">GND</text>
<text x="158.6" y="174.7">GND</text>
<text x="278" y="174.7">GND</text>
<text x="65.9" y="182.3">GND</text>
<text x="73.5" y="182.3">GND</text>
<text x="112.9" y="182.3">GND</text>
<text x="121.8" y="182.3">GND</text>
</g>
<g font-size="2.2" fill="#a00000">
<text x="28.6" y="3.2">1</text>
<text x="78.4" y="3.2">2</text>
<text x="128.1" y="3.2">3</text>
<text x="177.9" y="3.2">4</text>
<text x="227.7" y="3.2">5</text>
<text x="1.5" y="28.5">A</text>
<text x="290.8" y="28.5">A</text>
<text x="1.5" y="78.2">B</text>
<text x="290.8" y="78.2">B</text>
<text x="1.5" y="128">C</text>
<text x="290.8" y="128">C</text>
<text x="1.5" y="177.8">D</text>
<text x="290.8" y="177.8">D</text>
<text x="28.6" y="205.4">1</text>
<text x="78.4" y="205.4">2</text>
<text x="128.1" y="205.4">3</text>
<text x="177.9" y="205.4">4</text>
<text x="227.7" y="205.4">5</text>
</g>
<g font-size="1.8" fill="#000080">
<text x="114.8" y="16.9">VDD</text>
<text x="55.8" y="23.5">U1</text>
<text x="61.4" y="23.3">EA3059</text>
<text x="223.4" y="20.5">USB1</text>
<text x="16" y="29.6">3V3</text>
<text x="27.8" y="33.7">C1</text>
<text x="39.2" y="31.2">L1</text>
<text x="39.2" y="35">R1</text>
<text x="43.1" y="31.2">2.2uH</text>
<text x="86.2" y="33.7">C2</text>
<text x="97.7" y="33.7">C3</text>
<text x="109.1" y="33.7">C4</text>
<text x="120.5" y="33.7">C5</text>
<text x="27.8" y="40.1">R2</text>
<text x="27.8" y="36.2">22uF</text>
<text x="31.6" y="40.1">150K</text>
<text x="39.2" y="37.5">680K</text>
<text x="86.2" y="36.2">10uF</text>
<text x="97.7" y="36.2">10uF</text>
<text x="109.1" y="36.2">10uF</text>
<text x="120.5" y="36.2">10uF</text>
<text x="135.8" y="36.2">D14</text>
<text x="16" y="44.9">1V8</text>
<text x="39.2" y="46.4">L2</text>
<text x="43.1" y="46.4">2.2uH</text>
<text x="69.7" y="45.1">R68</text>
<text x="69.7" y="47.7">10K</text>
<text x="96.4" y="47.7">C47</text>
<text x="102.7" y="47.7">100nF</text>
<text x="27.8" y="48.9">C6</text>
<text x="27.8" y="51.5">22uF</text>
<text x="39.2" y="50.2">R3</text>
<text x="39.2" y="52.8">300K</text>
<text x="145.5" y="53.8">3V3</text>
<text x="27.8" y="55.3">R5</text>
<text x="31.6" y="55.3">150K</text>
<text x="91.3" y="57.8">R6</text>
<text x="96.4" y="57.8">100K</text>
<text x="97.7" y="54">SW2</text>
<text x="149.5" y="59.9">R4</text>
<text x="16" y="60.1">1V5</text>
<text x="27.8" y="64.2">C7</text>
<text x="39.2" y="65.5">R8</text>
<text x="39.2" y="61.6">L3</text>
<text x="43.1" y="61.6">2.2uH</text>
<text x="79.9" y="64.2">R9</text>
<text x="90" y="64.2">C8</text>
<text x="109.6" y="61.2" transform="rotate(-90 109.6 61.2)">3V3</text>
<text x="149.7" y="62.9">NC</text>
<text x="151" y="65.7">D5</text>
<text x="26.5" y="70.5">R10</text>
<text x="27.8" y="66.7">22uF</text>
<text x="31.6" y="70.5">100K</text>
<text x="39.2" y="68">150K</text>
<text x="79.9" y="66.7">100K</text>
<text x="90" y="66.7">100nF</text>
<text x="139.6" y="66.5">R7</text>
<text x="139.6" y="71.8">NC</text>
<text x="16" y="75.4">0V9</text>
<text x="39.2" y="76.9">L4</text>
<text x="43.1" y="76.9">2.2uH</text>
<text x="152.3" y="73.1">NC</text>
<text x="27.8" y="79.4">C10</text>
<text x="27.8" y="82">22uF</text>
<text x="39.2" y="80.7">R11</text>
<text x="39.2" y="83.2">75K</text>
<text x="165.9" y="79.2">3V3</text>
<text x="197.6" y="81.7">2V8</text>
<text x="241.2" y="83.6">U7</text>
<text x="27.8" y="85.8">R12</text>
<text x="31.6" y="85.8">150K</text>
<text x="177.7" y="88.3">U6</text>
<text x="223.4" y="89.6">C11</text>
<text x="231" y="89.6">100nF</text>
<text x="168.8" y="98.5">C44</text>
<text x="200.5" y="98.5">C45</text>
<text x="168.8" y="103.6">10uF</text>
<text x="200.5" y="103.6">10uF</text>
<text x="241.5" y="112.2">CH343P</text>
<text x="276" y="110.3" transform="rotate(-90 276 110.3)">VBUS</text>
<text x="121.8" y="117.3">VBUS</text>
<text x="197.6" y="124.9">3V3</text>
<text x="8.8" y="136.3">VBUS</text>
<text x="41.9" y="136.3">VBAT</text>
<text x="57.6" y="136.3">VDD</text>
<text x="73.7" y="132.5">VBAT</text>
<text x="201.8" y="132.8">C12</text>
<text x="201.8" y="135.3">100nF</text>
<text x="214.5" y="132.8">C14</text>
<text x="214.5" y="135.3">100nF</text>
<text x="227.2" y="132.8">C15</text>
<text x="227.2" y="135.3">100nF</text>
<text x="239.9" y="132.8">C16</text>
<text x="239.9" y="135.3">100nF</text>
<text x="250.1" y="132.8">C18</text>
<text x="250.1" y="135.3">100nF</text>
<text x="260.2" y="132.8">C19</text>
<text x="260.2" y="135.3">100nF</text>
<text x="269.1" y="132.8">C39</text>
<text x="269.1" y="135.3">100nF</text>
<text x="281.8" y="132.8">C40</text>
<text x="281.8" y="135.3">100nF</text>
<text x="146" y="141.4">VBAT</text>
<text x="18.9" y="146.7">R23</text>
<text x="48.1" y="149.3">Q1</text>
<text x="83.7" y="144.2">R14</text>
<text x="83.7" y="146.7">1K</text>
<text x="107.8" y="145.5">R22</text>
<text x="109.1" y="148">1K</text>
<text x="165" y="148">J1</text>
<text x="214.5" y="146.7">C20</text>
<text x="214.5" y="149.3">100nF</text>
<text x="227.2" y="146.7">C46</text>
<text x="227.2" y="149.3">100nF</text>
<text x="18.9" y="151.8">10K</text>
<text x="86.2" y="150.5">U8</text>
<text x="197.6" y="151.6">0V9</text>
<text x="231.9" y="151.6">1V8</text>
<text x="278.9" y="151.6">1V5</text>
<text x="32.9" y="156.9">R28</text>
<text x="32.9" y="159.4">100k</text>
<text x="201.8" y="159.4">C21</text>
<text x="201.8" y="162">100nF</text>
<text x="214.5" y="159.4">C22</text>
<text x="214.5" y="162">100nF</text>
<text x="227.2" y="159.4">C23</text>
<text x="227.2" y="162">100nF</text>
<text x="236.1" y="159.4">C24</text>
<text x="236.1" y="162">100nF</text>
<text x="248.8" y="159.4">C25</text>
<text x="248.8" y="162">100nF</text>
<text x="261.5" y="159.4">C26</text>
<text x="261.5" y="162">100nF</text>
<text x="271.7" y="159.4">C41</text>
<text x="271.7" y="162">100nF</text>
<text x="283.1" y="159.4">C38</text>
<text x="283.1" y="162">100nF</text>
<text x="79.9" y="167.1">C27</text>
<text x="118" y="167.1">R30</text>
<text x="128.1" y="167.1">C28</text>
<text x="22.7" y="172.1">D13</text>
<text x="79.9" y="169.6">10uF</text>
<text x="118" y="169.6">2K</text>
<text x="128.1" y="169.6">10uF</text>
<text x="189.1" y="191.2">V851 yolo小相机</text>
<text x="279.3" y="189.9">1.0</text>
<text x="281.8" y="196.3">2/4</text>
</g>
<g font-size="1.8">
<text x="217.7" y="23.8">A1B12</text>
<text x="246.4" y="23.8">B8</text>
<text x="51.7" y="28.6">12</text>
<text x="56.5" y="29.9">LX1</text>
<text x="63.6" y="29.9">VIN1</text>
<text x="70.5" y="28.6">11</text>
<text x="218.7" y="26.3">A4B9</text>
<text x="221" y="28.9">A5</text>
<text x="224.3" y="27.6">VBUS</text>
<text x="224.3" y="25">GND</text>
<text x="240.5" y="25">SBU2</text>
<text x="241.6" y="27.6">DN2</text>
<text x="246.4" y="26.3">B7</text>
<text x="246.4" y="28.9">B6</text>
<text x="63.6" y="35">VIN3</text>
<text x="63.6" y="32.4">VIN2</text>
<text x="70.5" y="33.7">23</text>
<text x="70.5" y="31.2">8</text>
<text x="221" y="33.9">A7</text>
<text x="221" y="31.4">A6</text>
<text x="224.3" y="35.2">DN1</text>
<text x="224.3" y="32.7">DP1</text>
<text x="224.3" y="30.1">CC1</text>
<text x="240.3" y="35.2">VBUS</text>
<text x="241.6" y="32.7">CC2</text>
<text x="241.7" y="30.1">DP2</text>
<text x="246.4" y="31.4">B5</text>
<text x="246.4" y="33.9">B4A9</text>
<text x="51.7" y="41.3">14</text>
<text x="63.6" y="37.5">VIN4</text>
<text x="63.8" y="40.1">VCC</text>
<text x="70.5" y="38.8">3</text>
<text x="70.5" y="36.2">20</text>
<text x="221" y="36.5">A8</text>
<text x="224.3" y="37.7">SBU1</text>
<text x="230.6" y="41.3" transform="rotate(-90 230.6 41.3)">12</text>
<text x="233.1" y="41.3" transform="rotate(-90 233.1 41.3)">13</text>
<text x="235.6" y="41.3" transform="rotate(-90 235.6 41.3)">14</text>
<text x="238.2" y="41.3" transform="rotate(-90 238.2 41.3)">15</text>
<text x="241.2" y="37.7">GND</text>
<text x="246.4" y="36.5">B1A12</text>
<text x="52.7" y="43.9">7</text>
<text x="56.5" y="45.1">LX2</text>
<text x="56.5" y="42.6">FB1</text>
<text x="208.2" y="42.6">USB OTG + UART</text>
<text x="64.1" y="52.8">EN1</text>
<text x="70.5" y="51.5">10</text>
<text x="96.4" y="51.7">1</text>
<text x="105.5" y="51.7">2</text>
<text x="51.7" y="59.1">24</text>
<text x="52.7" y="56.6">5</text>
<text x="56.5" y="57.8">FB2</text>
<text x="64.1" y="57.8">EN3</text>
<text x="64.1" y="55.3">EN2</text>
<text x="70.5" y="59.1">21</text>
<text x="70.5" y="56.6">22</text>
<text x="70.5" y="54">9</text>
<text x="56.5" y="60.4">LX3</text>
<text x="64.1" y="60.4">EN4</text>
<text x="52.7" y="71.8">2</text>
<text x="65" y="70.5">NC</text>
<text x="65" y="68">NC</text>
<text x="70.5" y="69.3">15</text>
<text x="70.5" y="66.7">16</text>
<text x="51.7" y="74.3">19</text>
<text x="56.5" y="75.6">LX4</text>
<text x="56.5" y="73.1">FB3</text>
<text x="62.6" y="75.6">GND1</text>
<text x="70.5" y="76.9">6</text>
<text x="70.5" y="74.3">13</text>
<text x="62.6" y="83.2">GND4</text>
<text x="62.6" y="80.7">GND3</text>
<text x="62.6" y="78.2">GND2</text>
<text x="70.5" y="82">18</text>
<text x="70.5" y="79.4">1</text>
<text x="51.7" y="87">17</text>
<text x="56.5" y="88.3">FB4</text>
<text x="62.4" y="85.8">AGND</text>
<text x="65.2" y="88.3">EP</text>
<text x="70.5" y="87">25</text>
<text x="70.5" y="84.5">4</text>
<text x="79.9" y="85.8">RC延时电路，满足上电时序</text>
<text x="240" y="89.8">1</text>
<text x="251.9" y="88" transform="rotate(-90 251.9 88)">17</text>
<text x="264.2" y="89.8">16</text>
<text x="55.8" y="95.9">POWER</text>
<text x="176.5" y="91.1">3</text>
<text x="178.6" y="92.4">VIN</text>
<text x="186.8" y="92.4">VOUT</text>
<text x="193" y="91.1">2</text>
<text x="240" y="92.4">2</text>
<text x="240" y="94.9">3</text>
<text x="242.1" y="91.1">VIO</text>
<text x="242.1" y="93.6">GND</text>
<text x="252.9" y="91" transform="rotate(-90 252.9 91)">EP</text>
<text x="259.4" y="93.6">CTS</text>
<text x="261.2" y="91.1">RI</text>
<text x="264.2" y="94.9">14</text>
<text x="264.2" y="92.4">15</text>
<text x="184.6" y="100.6" transform="rotate(-90 184.6 100.6)">1</text>
<text x="185.8" y="98.5" transform="rotate(-90 185.8 98.5)">VSS</text>
<text x="240" y="97.4">4</text>
<text x="240" y="100">5</text>
<text x="242.1" y="96.2">VDD5</text>
<text x="242.1" y="98.7">TXD</text>
<text x="242.1" y="101.2">RXD</text>
<text x="253.7" y="101.2">DTRTNOW</text>
<text x="259.2" y="96.2">DSR</text>
<text x="259.4" y="98.7">RTS</text>
<text x="264.2" y="100">12</text>
<text x="264.2" y="97.4">13</text>
<text x="219.6" y="102.3">Cross Here</text>
<text x="240" y="102.5">6</text>
<text x="240" y="105.1">7</text>
<text x="240" y="107.6">8</text>
<text x="242.1" y="103.8">V3</text>
<text x="242.1" y="106.3">UD+</text>
<text x="258.4" y="106.3">ACT#</text>
<text x="259.1" y="103.8">DCD</text>
<text x="264.2" y="107.6">9</text>
<text x="264.2" y="105.1">10</text>
<text x="264.2" y="102.5">11</text>
<text x="242.1" y="108.9">UD-</text>
<text x="258.1" y="108.9">VBUS</text>
<text x="90.3" y="127.9">2LED1</text>
<text x="109.1" y="127.9">3</text>
<text x="90.3" y="135.5">1</text>
<text x="109.1" y="135.5">4</text>
<text x="85.1" y="153.3">1</text>
<text x="85.1" y="155.9">2</text>
<text x="87.2" y="154.6">CHRG#</text>
<text x="102.7" y="154.6">PROG</text>
<text x="109.2" y="155.9">5</text>
<text x="109.2" y="153.3">6</text>
<text x="156.2" y="152">1</text>
<text x="156.2" y="154.6">2</text>
<text x="158.3" y="153.3">1</text>
<text x="158.3" y="155.9">2</text>
<text x="160.4" y="150.1" transform="rotate(-90 160.4 150.1)">4</text>
<text x="161.7" y="152.2" transform="rotate(-90 161.7 152.2)">4</text>
<text x="85.1" y="158.4">3</text>
<text x="87.2" y="157.1">GND</text>
<text x="87.2" y="159.7">BAT</text>
<text x="101" y="157.1">STDBY#</text>
<text x="104.3" y="159.7">VCC</text>
<text x="109.2" y="158.4">4</text>
<text x="160.4" y="159" transform="rotate(-90 160.4 159)">3</text>
<text x="161.7" y="156.9" transform="rotate(-90 161.7 156.9)">3</text>
</g>
<g font-size="1.8" fill="#00f">
<text x="204.3" y="26.1">VBUS</text>
<text x="204.3" y="28.5">USB0_ID</text>
<text x="252.6" y="26.1">DU0-</text>
<text x="252.6" y="28.6">DU0+</text>
<text x="204.3" y="33.6">USB_D-</text>
<text x="204.3" y="31.1">USB_D+</text>
<text x="252.6" y="33.7">VBUS</text>
<text x="252.6" y="31.1">USB0_ID</text>
<text x="126.9" y="67.9">USB_ID</text>
<text x="159.9" y="67.9">USB0_ID</text>
<text x="219.6" y="94.7">VBUS</text>
<text x="219.6" y="99.6">UART0_TX</text>
<text x="219.6" y="97.1">UART0_RX</text>
<text x="219.6" y="104.8">DU0+</text>
<text x="219.6" y="107.4">DU0-</text>
</g>
</svg>
